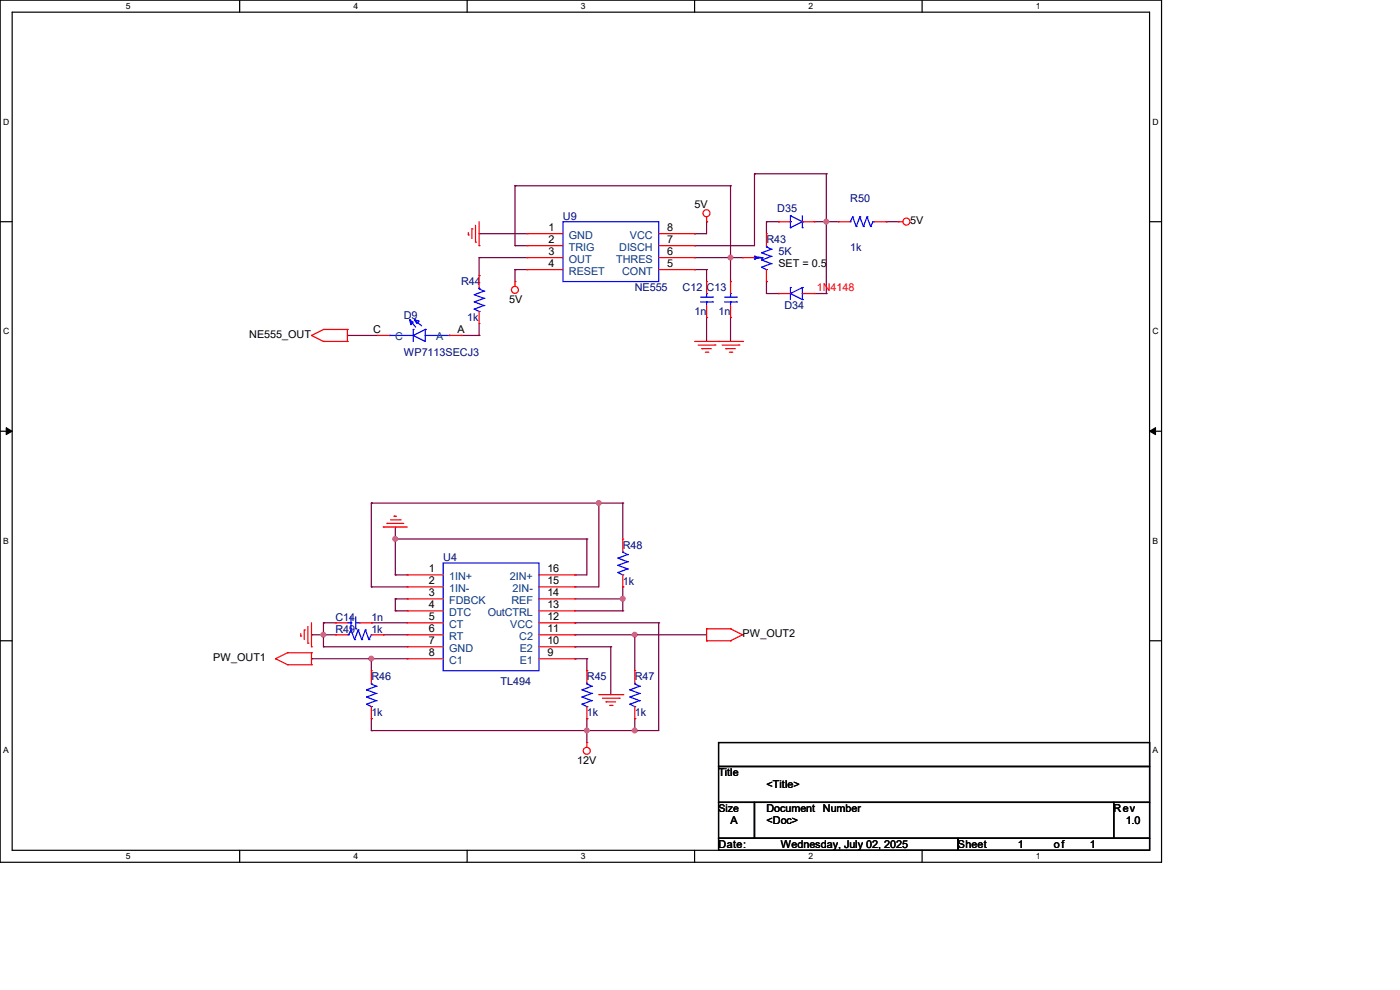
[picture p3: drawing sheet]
<svg xmlns="http://www.w3.org/2000/svg" width="297mm" height="210mm" viewBox="0 0 297 210" stroke-linecap="round" stroke-linejoin="round" font-family="sans-serif">
<path d="M0 0h246.4v182.9h-246.4zM2.6 2.6h241.3v177.8h-241.3z" fill="none" stroke="#000" stroke-width=".25"/>
<g fill="#fff">
<path d="M26.7 .3h1v2h-1z"/>
<path d="M26.7 180.6h1v2h-1z"/>
</g>
<path d="M50.8 0v2.6M50.8 180.4v2.5" fill="none" stroke="#000" stroke-width=".25"/>
<g fill="#fff">
<path d="M75 .3h.9v2h-.9z"/>
<path d="M75 180.6h.9v2h-.9z"/>
</g>
<path d="M99.1 0v2.6M99.1 180.4v2.5" fill="none" stroke="#000" stroke-width=".25"/>
<g fill="#fff">
<path d="M123.2 .3h1v2h-1z"/>
<path d="M123.2 180.6h1v2h-1z"/>
</g>
<path d="M147.4 0v2.6M147.4 180.4v2.5" fill="none" stroke="#000" stroke-width=".25"/>
<g fill="#fff">
<path d="M171.5 .3h1v2h-1z"/>
<path d="M171.5 180.6h1v2h-1z"/>
</g>
<path d="M195.6 0v2.6M195.6 180.4v2.5" fill="none" stroke="#000" stroke-width=".25"/>
<g fill="#fff">
<path d="M219.8 .3h.9v2h-.9z"/>
<path d="M219.8 180.6h.9v2h-.9z"/>
<path d="M.7 24.8h1.2v2h-1.2z"/>
<path d="M244.5 24.8h1.3v2h-1.3z"/>
<path d="M.7 69.3h1.2v1.9h-1.2z"/>
<path d="M244.5 69.3h1.3v1.9h-1.3z"/>
</g>
<path d="M0 47h2.6M243.9 47h2.5" fill="none" stroke="#000" stroke-width=".25"/>
<g fill="#fff">
<path d="M.7 113.7h1.2v2h-1.2z"/>
<path d="M244.5 113.7h1.2v2h-1.2z"/>
</g>
<path d="M0 91.5h2.6M243.9 91.5h2.5" fill="none" stroke="#000" stroke-width=".25"/>
<path d="M1.3 90.7l1.3 .8-1.3 .7zM243.9 91.5l1.3-.8v1.5z" fill="#000" stroke="#000" stroke-width=".21"/>
<g fill="#fff">
<path d="M.7 158.2h1.2v1.9h-1.2z"/>
<path d="M244.5 158.2h1.2v1.9h-1.2z"/>
</g>
<path d="M0 135.9h2.6M243.9 135.9h2.5M152.4 157.5h91.5v5.1h-91.5zM152.4 162.6h91.5v7.6h-91.5zM152.4 170.2h7.7v7.6h-7.7zM152.4 177.8h50.8v2.6h-50.8zM160.1 170.2h76.2v7.6h-76.2zM203.2 177.8h40.7v2.6h-40.7zM236.3 170.2h7.6v7.6h-7.6z" fill="none" stroke="#000" stroke-width=".25"/>
<g fill="none" stroke="#800040" stroke-width=".25">
<path d="M109.3 39.4h.1M109.3 39.4v12.7M109.3 39.4h45.7M155 39.4h.1M155 39.4v20.3M160.1 36.9h.1M160.1 36.9v15.2h-12.7M160.1 36.9h15.2M175.3 36.9h.1M175.3 36.9v25.4M101.6 54.7h.1M101.6 49.6h.1"/>
<path d="M101.6 58.5h.1M101.6 54.7h10.2M101.6 49.6h10.2M101.6 54.7v3.8M109.3 57.2h.1M109.3 52.1h.1M109.3 57.2h2.5M109.3 57.2v2.5M109.3 52.1h2.5M147.4 49.6h.1M147.4 57.2h.1M147.4 54.7h.1"/>
<path d="M147.4 52.1h.1M147.4 54.7h10.1M147.4 57.2h2.5M149.9 47h.1M149.9 57.2h.1M149.9 47v2.6h-2.5M149.9 57.2v2.5M155 54.7h.1M162.6 47h.1M162.6 59.7h.1M162.6 47h2.5M162.6 47v2.6"/>
<path d="M162.6 59.7v2.6h2.5M165.1 47h.1M172.8 47h5M175.3 47h.1M188 47h.1M188 47h2.5M73.7 71.2h.1M73.7 71.2h6.4M97.8 71.2h.1M97.8 71.2h3.8M101.6 71.2h.1M101.6 68.6v2.6"/>
<path d="M149.9 67.4h.1M149.9 67.4v5M155 67.4h.1M155 67.4v5M165.1 62.3h.1M172.8 62.3h2.5M175.3 62.3h.1M78.8 106.7h.1M78.8 106.7v17.8M78.8 106.7h53.3M83.9 111.8h.1M83.9 114.3h.1"/>
<path d="M83.9 111.8v10.2M83.9 114.3h40.6M124.5 114.3h.1M124.5 114.3v7.7h-2.5M127 106.7h.1M127 106.7v17.8h-5M132.1 106.7h.1M132.1 106.7v7.6M66.1 134.7h.1M66.1 139.7h.1M66.1 139.7h20.3M66.1 134.7h5.1"/>
<path d="M68.6 137.2h.1M68.6 132.1h.1M68.6 134.7h.1M68.6 137.2h17.8M68.6 132.1h2.6M68.6 132.1v5.1M78.8 139.7h.1M78.8 124.5h.1M78.8 132.1h.1M78.8 139.7v2.6M78.8 132.1h7.6M78.8 124.5h7.6"/>
<path d="M81.3 134.7h.1M81.3 134.7h5.1M83.9 127h.1M83.9 129.6h.1M83.9 122h.1M83.9 127h2.5M83.9 127v2.6M83.9 129.6h2.5M83.9 122h2.5M122 139.7h.1M122 134.7h.1M122 137.2h.1"/>
<path d="M122 132.1h.1M122 122h.1M122 124.5h.1M122 137.2h7.6M122 139.7h2.5M122 134.7h27.9M122 127h10.1M122 129.6h10.1M122 132.1h17.7M124.5 139.7h.1M124.5 139.7v2.6M129.6 137.2h.1"/>
<path d="M129.6 137.2v10.2M132.1 127h.1M132.1 129.6h.1M132.1 124.5h.1M132.1 124.5v5.1M134.7 134.7h.1M134.7 134.7v7.6M139.7 132.1h.1M139.7 132.1v22.9h-60.9M78.8 155h.1M78.8 152.4h.1M78.8 152.4v2.6"/>
<path d="M124.5 152.4h.1M124.5 155h.1M124.5 152.4v5.1M134.7 152.4h.1M134.7 155h.1M134.7 152.4v2.6"/>
</g>
<g fill="#f0f" stroke="#f0f" stroke-width=".25">
<circle cx="155" cy="54.6" r=".49"/>
<circle cx="175.3" cy="47" r=".49"/>
<circle cx="78.8" cy="139.7" r=".49"/>
<circle cx="134.6" cy="134.6" r=".49"/>
<circle cx="124.5" cy="155" r=".49"/>
<circle cx="134.6" cy="155" r=".49"/>
<circle cx="83.8" cy="114.3" r=".49"/>
<circle cx="132.1" cy="127" r=".49"/>
<circle cx="127" cy="106.7" r=".49"/>
<circle cx="68.6" cy="134.6" r=".49"/>
</g>
<g fill="none" stroke="#f00" stroke-width=".25">
<path d="M99.4 49.8h.1M99.4 49.3v.5M100.1 48.6h.1M100.1 48.6v2M100.9 51.4h.1M100.9 47.8v3.6M101.6 52.1h.1M101.6 58.5h.1M101.6 47v5.1M101.6 58.5v2.5M109.3 59.7h.1M109.3 59.7v1"/>
<path d="M111.8 49.6h.1M111.8 52.1h.1M111.8 54.7h.1M111.8 57.2h.1M111.8 54.7h7.6M111.8 49.6h7.6M111.8 52.1h7.6M111.8 57.2h7.6M139.7 54.7h7.7M139.7 49.6h7.7M139.7 52.1h7.7M139.7 57.2h7.7"/>
<path d="M147.4 57.2h.1M147.4 54.7h.1M147.4 52.1h.1M147.4 49.6h.1M149.9 47h.1M149.9 59.7h.1M149.9 46v1M149.9 59.7v2.6M155 59.7h.1M155 59.7v2.6M157.5 54.7h.1M157.5 54.7h2.6"/>
<path d="M162.6 59.7h.1M162.6 49.6h.1M162.6 49.6v2.5M162.6 57.2v2.5M165.1 47h.1M165.1 47h2.6M170.2 47h2.6M172.8 47h.1M177.8 47h.1M177.8 47h2.6M185.5 47h2.5M188 47h.1"/>
<path d="M190.5 47h.1M190.5 47h1.1M66.1 71.2h.1M66.1 71.2l2.5 1.2M68.6 69.9h.1M68.6 72.4h.1M68.6 69.9l-2.5 1.3M68.6 69.9h5.1M68.6 72.4h5.1M73.7 69.9h.1M73.7 72.4h.1M73.7 69.9v2.5"/>
<path d="M80.1 71.2h.1M80.1 71.2h2.5M95.3 71.2h2.5M97.8 71.2h.1M101.6 68.6h.1M101.6 66.1v2.5M147.4 72.4h10.1M148.1 73.2h3.6M148.9 74h.1M148.9 74h2M149.6 74.7h.6M149.9 67.4h.1"/>
<path d="M149.9 64.8v2.6M150.2 74.7h.1M151.7 73.2h.1M152.4 72.4h.1M153.2 73.2h3.6M154 74h.1M154 74h2M154.7 74.7h.5M155 67.4h.1M155 64.8v2.6M155.2 74.7h.1M156.8 73.2h.1"/>
<path d="M157.5 72.4h.1M165.1 62.3h.1M165.1 62.3h2.6M170.2 62.3h2.6M172.8 62.3h.1M81.3 111.8h.1M81.3 111.8h5.1M82.1 111h.1M82.1 111h3.5M82.8 110.3h2.1M83.6 109.5h.1M83.6 109.5h.5"/>
<path d="M84.9 110.3h.1M132.1 114.3h.1M132.1 114.3v2.6M58.5 139.7h.1M58.5 139.7l2.5 1.3M61 138.5h.1M61 138.5l-2.5 1.2M61 138.5h5.1M63.8 134.9h.1M63.8 134.4v.5M64.6 133.6h.1M64.6 133.6v2.1"/>
<path d="M65.3 136.4h.1M65.3 132.9v3.5M66.1 138.5h.1M66.1 137.2h.1M66.1 132.1v5.1M66.1 138.5v2.5M71.2 134.7h.1M71.2 132.1h.1M71.2 134.7h2.5M71.2 132.1h2.5M76.2 132.1h2.6M78.8 132.1h.1"/>
<path d="M78.8 134.7h2.5M81.3 134.7h.1M86.4 122h.1M86.4 124.5h.1M86.4 127h.1M86.4 129.6h.1M86.4 132.1h.1M86.4 134.7h.1M86.4 137.2h.1M86.4 139.7h.1M86.4 134.7h7.6M86.4 132.1h7.6"/>
<path d="M86.4 122h7.6M86.4 124.5h7.6M86.4 127h7.6M86.4 129.6h7.6M86.4 137.2h7.6M86.4 139.7h7.6M114.3 134.7h7.7M114.3 132.1h7.7M114.3 122h7.7M114.3 124.5h7.7M114.3 127h7.7M114.3 129.6h7.7"/>
<path d="M114.3 137.2h7.7M114.3 139.7h7.7M122 139.7h.1M122 137.2h.1M122 134.7h.1M122 132.1h.1M122 129.6h.1M122 127h.1M122 124.5h.1M122 122h.1M132.1 124.5h.1M132.1 122v2.5"/>
<path d="M149.9 135.9h.1M149.9 133.4h.1M149.9 135.9h5.1M149.9 133.4v2.5M149.9 133.4h5.1M155 135.9h.1M155 133.4h.1M155 133.4l2.5 1.3M157.5 134.7h.1M157.5 134.7l-2.5 1.2M61 141h.1M61 141h5.1"/>
<path d="M66.1 141h.1M78.8 152.4h.1M78.8 142.3h.1M78.8 142.3v2.5M78.8 149.9v2.5M124.5 157.5h.1M124.5 152.4h.1M124.5 142.3h.1M124.5 142.3v2.5M124.5 149.9v2.5M124.5 157.5v1M127 147.4h5.1"/>
<path d="M127.8 148.1h3.6M128.6 148.9h.1M128.6 148.9h2M129.3 149.6h.5M129.8 149.6h.1M131.4 148.1h.1M132.1 147.4h.1M134.7 152.4h.1M134.7 142.3h.1M134.7 142.3v2.5M134.7 149.9v2.5"/>
<circle cx="149.9" cy="45.2" r=".74"/>
<circle cx="192.3" cy="47" r=".74"/>
<circle cx="109.2" cy="61.5" r=".74"/>
<circle cx="124.5" cy="159.3" r=".74"/>
</g>
<g fill="none" stroke="#00f" stroke-width=".25">
<path d="M119.4 47h20.3v12.7h-20.3zM160.1 54.4h.1M160.1 54.9h.1M160.1 54.4l1.5 .3M160.1 54.4v.5M160.1 54.7h1.5M161.6 53.6h.1M161.6 55.2h.1M161.6 56.7h.1M161.6 54.7h.1M161.6 55.2l2 .7M161.6 53.6l2 .8"/>
<path d="M161.6 56.7l1 .5M161.6 54.7l-1.5 .2M162.6 57.2h.1M162.6 52.4h.1M162.6 52.4l1 .5M162.6 52.1v.3M163.6 55.9h.1M163.6 54.4h.1M163.6 52.9h.1M163.6 52.9l-2 .7M163.6 54.4l-2 .8M163.6 55.9l-2 .8"/>
<path d="M167.7 45.8h.1M167.7 48.3h.1M167.7 47h.1M167.7 45.8l2.5 1.2M167.7 45.8v2.5M170.2 47h.1M170.2 48.3h.1M170.2 47l-2.5 1.3M170.2 45.8v2.5M180.4 47h.1M180.9 46h.1M180.9 46l.8 2"/>
<path d="M180.9 46l-.5 1M181.7 48h.1M182.4 46h.1M182.4 46l.8 2M182.4 46l-.7 2M183.2 48h.1M183.9 46h.1M183.9 46l.8 2M183.9 46l-.7 2M184.7 48h.1M185.2 47h.1M185.2 47l-.5 1"/>
<path d="M185.2 47h.3M82.6 71.2h.1M82.6 71.2h5.1M86.9 67.9l.8 .5-.5 .5zM86.9 67.9h.1M86.9 67.9l1.3 1.5M87.7 71.2h.1M87.7 69.9h.1M87.7 69.9v2.5M87.9 67.9l1 .2-.5 .5zM87.9 67.9h.1M87.9 67.9l1.6 1.2"/>
<path d="M90.2 69.9h.1M90.2 71.2h.1M90.2 69.9v2.5l-2.5-1.2M90.2 69.9l-2.5 1.3M90.2 71.2h5.1M95.3 71.2h.1M100.6 62.5h.1M100.6 64.1h.1M100.6 65.6h.1M100.6 62.5l2.1 .8M100.6 64.1l2.1 .7M100.6 65.6l1 .5"/>
<path d="M101.6 66.1h.1M101.6 61.3h.1M101.6 61.3l1.1 .5M101.6 61v.3M102.7 61.8h.1M102.7 63.3h.1M102.7 64.8h.1M102.7 61.8l-2.1 .7M102.7 63.3l-2.1 .8M102.7 64.8l-2.1 .8M148.6 64.1h2.6M148.6 63h2.6"/>
<path d="M149.9 62.3h.1M149.9 64.1h.1M149.9 62.3v.7M149.9 64.1v.7M151.2 64.1h.1M151.2 63h.1M153.7 64.1h2.6M153.7 63h2.6M155 62.3h.1M155 64.1h.1M155 62.3v.7M155 64.1v.7"/>
<path d="M156.3 64.1h.1M156.3 63h.1M167.7 62.3h.1M167.7 61h.1M167.7 61v2.5M167.7 62.3l2.5 1.2M170.2 63.5h.1M170.2 61h.1M170.2 62.3h.1M170.2 61v2.5M170.2 61l-2.5 1.3M94 119.4h20.3v22.9h-20.3z"/>
<path d="M131.1 118.4h.1M131.1 119.9h.1M131.1 118.4l2 .8M131.1 119.9l2 .8M132.1 117.1h.1M132.1 117.1l1 .5M132.1 116.9v.2M133.1 117.6h.1M133.1 119.2h.1M133.1 117.6l-2 .8M133.1 119.2l-2 .7M73.7 134.7h.3"/>
<path d="M73.7 132.1h.8M74 134.7h.1M74.5 133.6h.1M74.5 133.4h.1M74.5 132.1h.1M74.5 133.6l-.5 1.1M74.5 133.6l.7 2.1M74.5 130.9v2.5M75.2 135.7h.1M75.5 133.4h.1M75.5 130.9v2.5M75.5 132.1h.7"/>
<path d="M76 133.6h.1M76 133.6l-.8 2.1M76 133.6l.8 2.1M76.2 132.1h.1M76.8 135.7h.1M77.5 133.6h.1M77.5 133.6l-.7 2.1M77.5 133.6l.8 2.1M78.3 135.7h.1M78.8 134.7h.1M78.8 134.7l-.5 1M131.1 121.5h.1"/>
<path d="M131.1 121.5l1 .5M132.1 122h.1M133.1 120.7h.1M133.1 120.7l-2 .8M77.8 146.3h.1M77.8 147.9h.1M77.8 149.4h.1M77.8 146.3l2 .8M77.8 147.9l2 .7M77.8 149.4l1 .5M78.8 149.9h.1M78.8 145.1h.1"/>
<path d="M78.8 145.1l1 .5M78.8 144.8v.3M79.8 145.6h.1M79.8 147.1h.1M79.8 148.6h.1M79.8 145.6l-2 .7M79.8 147.1l-2 .8M79.8 148.6l-2 .8M123.5 146.3h.1M123.5 147.9h.1M123.5 149.4h.1M123.5 146.3l2 .8"/>
<path d="M123.5 147.9l2 .7M123.5 149.4l1 .5M124.5 149.9h.1M124.5 145.1h.1M124.5 145.1l1 .5M124.5 144.8v.3M125.5 145.6h.1M125.5 147.1h.1M125.5 148.6h.1M125.5 145.6l-2 .7M125.5 147.1l-2 .8M125.5 148.6l-2 .8"/>
<path d="M133.6 146.3h.1M133.6 147.9h.1M133.6 149.4h.1M133.6 146.3l2.1 .8M133.6 147.9l2.1 .7M133.6 149.4l1.1 .5M134.7 149.9h.1M134.7 145.1h.1M134.7 145.1l1 .5M134.7 144.8v.3M135.7 145.6h.1M135.7 147.1h.1"/>
<path d="M135.7 148.6h.1M135.7 145.6l-2.1 .7M135.7 147.1l-2.1 .8M135.7 148.6l-2.1 .8"/>
</g>
<g font-size="2.3" fill="#000080">
<text x="119.4" y="46.6">U9</text>
<text x="164.9" y="45">D35</text>
<text x="180.4" y="42.8">R50</text>
<text x="162.6" y="51.6">R43</text>
<text x="180.4" y="53.2">1k</text>
<text x="165.1" y="54.2">5K</text>
<text x="97.8" y="60.5">R44</text>
<text x="134.7" y="61.8">NE555</text>
<text x="144.8" y="61.8">C12</text>
<text x="149.9" y="61.8">C13</text>
<text x="166.4" y="65.6">D34</text>
<text x="85.6" y="67.6">D9</text>
<text x="99.1" y="68.2">1k</text>
<text x="147.4" y="66.9">1n</text>
<text x="152.4" y="66.9">1n</text>
<text x="85.6" y="75.5">WP7113SECJ3</text>
<text x="94" y="119">U4</text>
<text x="132.1" y="116.4">R48</text>
<text x="132.1" y="124">1k</text>
<text x="71.2" y="131.7">C14</text>
<text x="78.8" y="131.7">1n</text>
<text x="71.2" y="134.2">R49</text>
<text x="78.8" y="134.2">1k</text>
<text x="78.8" y="144.4">R46</text>
<text x="106.2" y="145.4">TL494</text>
<text x="124.5" y="144.4">R45</text>
<text x="134.7" y="144.4">R47</text>
<text x="78.8" y="152">1k</text>
<text x="124.5" y="152">1k</text>
<text x="134.7" y="152">1k</text>
</g>
<g font-size="2.3">
<text x="147.4" y="44">5V</text>
<text x="193.1" y="47.6">5V</text>
<text x="116.4" y="49">1</text>
<text x="116.4" y="51.6">2</text>
<text x="141.5" y="51.6">7</text>
<text x="141.5" y="49">8</text>
<text x="116.4" y="54.1">3</text>
<text x="116.4" y="56.6">4</text>
<text x="141.5" y="56.6">5</text>
<text x="141.5" y="54.1">6</text>
<text x="165.1" y="56.7">SET = 0.5</text>
<text x="108" y="64.3">5V</text>
<text x="52.9" y="71.7">NE555_OUT</text>
<text x="79.2" y="70.6">C</text>
<text x="97.1" y="70.6">A</text>
<text x="91" y="121.4">1</text>
<text x="91" y="124">2</text>
<text x="116.1" y="124">15</text>
<text x="116.1" y="121.4">16</text>
<text x="91" y="126.5">3</text>
<text x="91" y="129">4</text>
<text x="91" y="131.6">5</text>
<text x="116.1" y="131.6">12</text>
<text x="116.1" y="129">13</text>
<text x="116.1" y="126.5">14</text>
<text x="91" y="134.1">6</text>
<text x="91" y="136.7">7</text>
<text x="116.1" y="136.7">10</text>
<text x="116.1" y="134.1">11</text>
<text x="157.5" y="135.2">PW_OUT2</text>
<text x="45.3" y="140.3">PW_OUT1</text>
<text x="91" y="139.2">8</text>
<text x="116.1" y="139.2">9</text>
<text x="122.5" y="162.1">12V</text>
<text x="152.4" y="164.7">Title</text>
<text x="162.6" y="167.2">&lt;Title&gt;</text>
<text x="162.6" y="172.3">Document</text>
<text x="174.6" y="172.3">Number</text>
<text x="236.3" y="172.3">Rev</text>
<text x="152.4" y="179.9">Date:</text>
<text x="155" y="174.8">A</text>
<text x="162.6" y="174.8">&lt;Doc&gt;</text>
<text x="165.7" y="179.9">Wednesday, July 02, 2025</text>
<text x="203.2" y="179.9">Sheet</text>
<text x="215.9" y="179.9">1</text>
<text x="223.6" y="179.9">of</text>
<text x="231.2" y="179.9">1</text>
<text x="238.8" y="174.8">1.0</text>
</g>
<g font-size="2.3" fill="#004080">
<text x="120.7" y="50.6">GND</text>
<text x="120.7" y="53.2">TRIG</text>
<text x="131.4" y="53.2">DISCH</text>
<text x="133.6" y="50.6">VCC</text>
<text x="120.7" y="55.7">OUT</text>
<text x="120.7" y="58.3">RESET</text>
<text x="130.7" y="55.7">THRES</text>
<text x="132" y="58.3">CONT</text>
<text x="83.9" y="72.2">C</text>
<text x="92.5" y="72.2">A</text>
<text x="95.3" y="123">1IN+</text>
<text x="95.3" y="125.6">1IN-</text>
<text x="108.2" y="123">2IN+</text>
<text x="108.8" y="125.6">2IN-</text>
<text x="95.3" y="128.1">FDBCK</text>
<text x="95.3" y="130.6">DTC</text>
<text x="103.5" y="130.6">OutCTRL</text>
<text x="108.5" y="128.1">REF</text>
<text x="95.3" y="133.2">CT</text>
<text x="95.3" y="135.7">RT</text>
<text x="108.2" y="133.2">VCC</text>
<text x="110.2" y="135.7">C2</text>
<text x="95.3" y="138.3">GND</text>
<text x="95.3" y="140.8">C1</text>
<text x="110.3" y="140.8">E1</text>
<text x="110.3" y="138.3">E2</text>
</g>
<text font-size="2.3" fill="#f00" x="173.3" y="61.8">1N4148</text>
<text font-size="2.2" x="152.4" y="172.3">Size</text>
<g font-size="1.8">
<text x="26.7" y="1.9">5</text>
<text x="75" y="1.9">4</text>
<text x="123.2" y="1.9">3</text>
<text x="171.5" y="1.9">2</text>
<text x="219.8" y="1.9">1</text>
<text x=".7" y="26.4">D</text>
<text x="244.5" y="26.4">D</text>
<text x=".7" y="70.9">C</text>
<text x="244.5" y="70.9">C</text>
<text x=".7" y="115.3">B</text>
<text x="244.5" y="115.3">B</text>
<text x=".7" y="159.8">A</text>
<text x="244.5" y="159.8">A</text>
<text x="26.7" y="182.2">5</text>
<text x="75" y="182.2">4</text>
<text x="123.2" y="182.2">3</text>
<text x="171.5" y="182.2">2</text>
<text x="219.8" y="182.2">1</text>
</g>
</svg>
